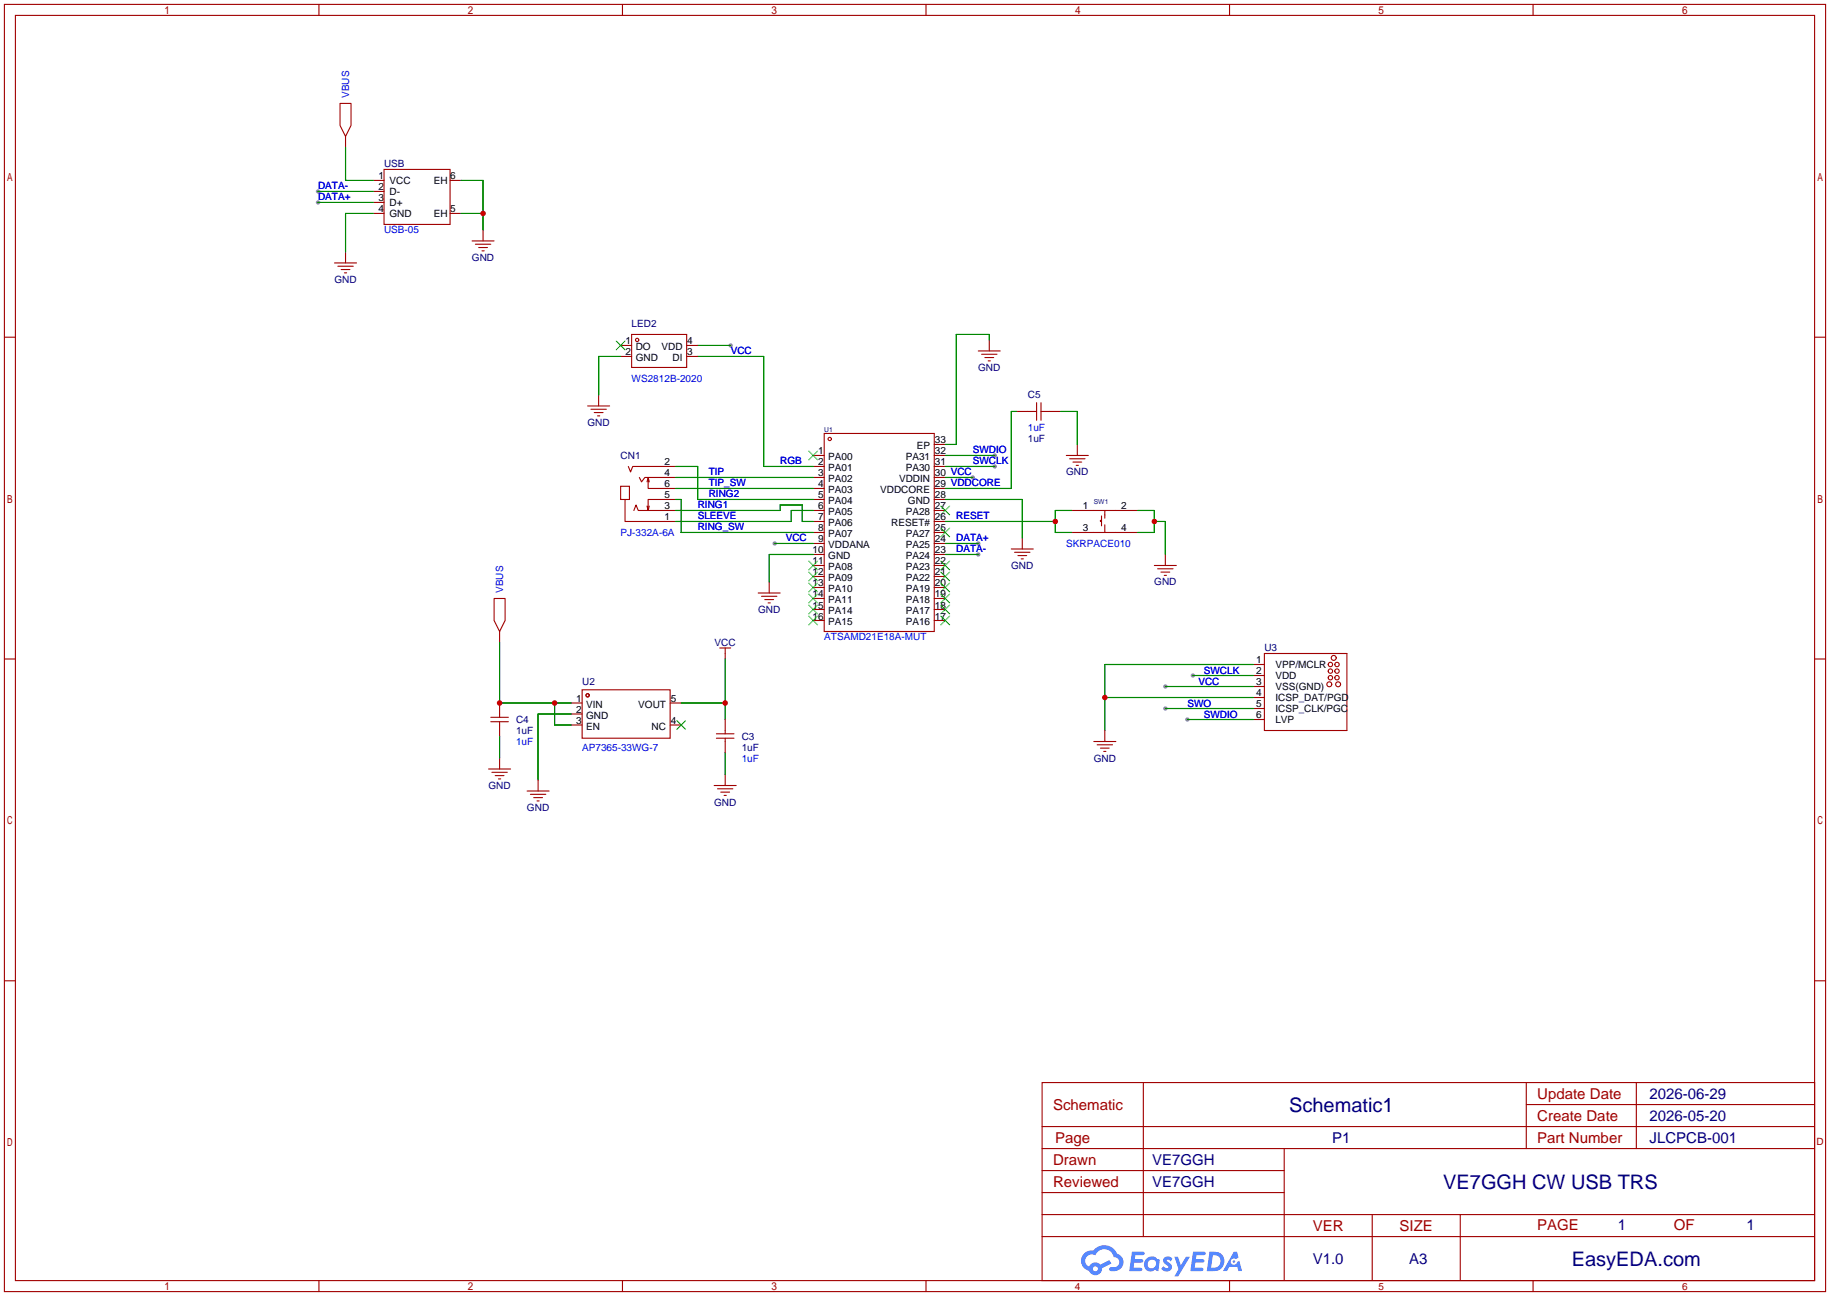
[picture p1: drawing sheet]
<svg xmlns="http://www.w3.org/2000/svg" width="422mm" height="299mm" viewBox="0 0 422 299" stroke-linecap="round" stroke-linejoin="round" font-family="sans-serif">
<g fill="#999">
<circle cx="73.4" cy="44.2" r=".51"/>
<circle cx="73.4" cy="46.7" r=".51"/>
<circle cx="225.8" cy="128" r=".51"/>
<circle cx="225.8" cy="125.5" r=".51"/>
<circle cx="224.5" cy="110.2" r=".51"/>
<circle cx="178.8" cy="125.5" r=".51"/>
<circle cx="168.7" cy="79.8" r=".51"/>
<circle cx="275.3" cy="156" r=".51"/>
<circle cx="229.6" cy="105.2" r=".51"/>
<circle cx="229.6" cy="107.7" r=".51"/>
<circle cx="269" cy="163.6" r=".51"/>
<circle cx="269" cy="158.5" r=".51"/>
<circle cx="274.1" cy="166.1" r=".51"/>
</g>
<g fill="none" stroke="#a10000" stroke-width=".25">
<path d="M1 1h420.4v297.2h-420.4zM3.6 3.6h415.2v292.1h-415.2zM73.6 1v2.6M143.7 1v2.6M213.7 1v2.6M283.8 1v2.6M353.9 1v2.6M1 77.9h2.6M418.8 77.9h2.6M1 152.1h2.6M418.8 152.1h2.6M1 226.4h2.6"/>
<path d="M418.8 226.4h2.6M240.5 249.9h178.3v45.8h-178.3zM263.9 249.9v35.6M352.3 249.9v15.3M352.3 255h66.5M377.7 249.9v15.3M240.5 270.3h55.9M240.5 265.2h178.3M240.5 275.3h55.9M240.5 260.1h178.3M296.4 265.2v30.5M73.6 295.7v2.5"/>
<path d="M143.7 295.7v2.5M213.7 295.7v2.5M240.5 285.5h178.3M240.5 280.4h178.3M283.8 295.7v2.5M316.7 280.4v15.3M337.1 280.4v15.3M353.9 295.7v2.5"/>
</g>
<g fill="#5487ff">
<path d="M268.8 290.3a1.3 1.3 0 0 1 1.8 .3l-.4 .6a.54 .54 0 0 0-.9-.2l.1 .2a1.28 1.28 0 0 1 .8 2 1.53 1.53 0 0 1-2.2-.3l.6-.6 .7 .5a.31 .31 0 0 0 .4-.3 .31 .31 0 0 0-.3-.3 1.12 1.12 0 0 1-.6-1.9z"/>
<path d="M271.1 290.2h.8l.7 1.9 1.1-1.9h1l-2.8 4.5h-.8l.9-1.7z"/>
<path d="M261.3 289h2.2a.46 .46 0 0 1 .6 .1 .46 .46 0 0 1 .1 .5l-.4 .2h-1.7l-.2 .9h1.7a.4 .4 0 0 1 .3 .4 .4 .4 0 0 1-.4 .4h-1.7l-.2 1.2h1.4a.46 .46 0 0 1 .5 .1 .46 .46 0 0 1 .1 .5l-.3 .2h-2.7z"/>
<path d="M275.4 289h2.2a.47 .47 0 0 1 .6 .1 .47 .47 0 0 1 .1 .5l-.4 .2h-1.7l-.2 .9h1.7a.4 .4 0 0 1 .3 .4 .4 .4 0 0 1-.4 .4h-1.7l-.2 1.2h1.4a.46 .46 0 0 1 .5 .1 .46 .46 0 0 1 .1 .5l-.3 .2h-2.6z"/>
<path d="M284.8 289h.7l.4 1.3-.7 .4a.75 .75 0 0 0-1.1 .3 .75 .75 0 0 0 .5 1 .75 .75 0 0 0 .9-.6l.6-.3 .6 2.4h-.9l-.2-1h-1.9l-.5 1h-.9z"/>
<path d="M279.2 289l-.7 4.5h1.5a2.27 2.27 0 0 0 2.6-2.3 2.27 2.27 0 0 0-2.7-2.2zM280 289.8a1.5 1.5 0 0 1 1.7 1.5 1.5 1.5 0 0 1-1.9 1.4h-.3z"/>
<path d="M264.6 290.6a1.6 1.6 0 0 0-.3 2.3 1.6 1.6 0 0 0 2.3 .2l.8 .4 .3-2.5-.2-.3h-.4a1.58 1.58 0 0 0-2.5-.1zM265.2 291.1a.99 .99 0 0 1 1.6 .6 .99 .99 0 0 1-1.3 1.1 .98 .98 0 0 1-.3-1.7z"/>
<path d="M250.2 289.4a2.37 2.37 0 0 0 1.2 4 1.54 1.54 0 0 0 1.7 1 1.54 1.54 0 0 0 1.3-1.6l2.1-1.1-.4-.8-2.1 1.1a1.57 1.57 0 0 0-2.6 .4 1.5 1.5 0 0 1-.7-2.1 1.5 1.5 0 0 1 2.1-.5 2.23 2.23 0 0 1 2.3-1.4 2.23 2.23 0 0 1 2 1.8 1.16 1.16 0 0 1 1.3 1.1 1.16 1.16 0 0 1-1.1 1.3h-.7a.47 .47 0 0 0-.6 .3 .47 .47 0 0 0 .4 .6 2.14 2.14 0 0 0 2.8-1.4 2.14 2.14 0 0 0-1.4-2.7 3.2 3.2 0 0 0-5.4-.7l-1.2 .1zM252.3 292.9a.58 .58 0 0 1 1.1 0 .58 .58 0 0 1-1.1 0z"/>
<circle cx="284.8" cy="291.3" r=".28"/>
</g>
<g fill="none" stroke="#a10000" stroke-width=".25">
<path d="M78.5 23.9h2.5v5.1l-1.2 2.5-1.3-2.5zM79.8 31.5v2.5M88.6 39.1h15.3v12.7h-15.3zM79.8 58.2v2.5M86.1 49.3h2.5M86.1 46.7h2.5M86.1 44.2h2.5M86.1 41.7h2.5M103.9 49.3h2.5M103.9 41.7h2.5M109 55.6h5M109.7 56.4h3.6"/>
<path d="M110.5 57.2h2M111.3 57.9h.5M111.5 53.1v2.5M77.2 60.7h5.1M78 61.5h3.5M78.7 62.2h2.1M79.5 63h.5M143.3 79.8h2.5M145.8 77.2h12.7v7.6h-12.7zM158.5 79.8h2.5M228.3 78.5v2.5M135.6 93.7h5.1"/>
<path d="M136.4 94.5h3.6M137.2 95.2h2M137.9 96h.5M138.2 91.2v2.5M143.3 82.3h2.5M158.5 82.3h2.5M225.8 81h5.1M226.6 81.8h3.5M227.3 82.6h2.1M228.1 83.3h.5M234.7 95h4.6M239.3 93v4"/>
<path d="M240.3 95h4.6M240.3 93v4M143.3 112.3h2v3h-2zM144.3 115.3v5.1h11.7M145 107.7l.5 1.3 .5-1.3h10M146.3 117.9l.5-1.3 .5 1.3h8.7M147.6 110.2l.5 1.1 .7-1.1h7.2M149.6 110.2l-.2 1.1M149.9 111.3l-.3-1.1v2.6h6.4M149.9 116.8l-.3 1.1M156 115.3h-6.4v2.6l-.2-1.1M187.7 105.2h2.5"/>
<path d="M187.7 107.7h2.5M187.7 110.2h2.5M187.7 112.8h2.5M187.7 115.3h2.5M187.7 117.9h2.5M190.2 100.1h25.4v45.7h-25.4zM215.6 102.6h2.6M215.6 105.2h2.6M215.6 107.7h2.6M215.6 110.2h2.6M215.6 112.8h2.6M215.6 115.3h2.6"/>
<path d="M215.6 117.9h2.6M246.1 105.2h5.1M246.9 105.9h3.5M247.4 117.9h15.2M247.6 106.7h2.1M248.4 107.4h.5M248.7 102.6v2.6M254.3 119.1v2.3M255 117.9v1.7M114 138.2h2.6v5.1l-1.3 2.5-1.3-2.5zM175 136.9h5.1M175.8 137.7h3.5"/>
<path d="M176.5 138.4h2.1M177.3 139.2h.5M177.5 134.4v2.5M187.7 120.4h2.5M187.7 122.9h2.5M187.7 125.5h2.5M187.7 128h2.5M187.7 130.6h2.5M187.7 133.1h2.5M187.7 135.6h2.5M187.7 138.2h2.5M215.6 120.4h2.6"/>
<path d="M215.6 122.9h2.6M215.6 125.5h2.6M215.6 128h2.6M215.6 130.6h2.6M215.6 133.1h2.6M215.6 135.6h2.6M215.6 138.2h2.6M233.4 126.7h5.1M234.2 127.5h3.5M234.9 128.3h2.1M235.7 129h.5M236 124.2v2.5"/>
<path d="M247.4 122.9h15.2M254.3 120.1h-.3v.3h.3M255 121.2v1.7M266.4 130.6h5.1M267.2 131.3h3.6M268 132.1h2M268.7 132.8h.5M269 128v2.6M115.3 145.8v2.5M134.4 159.3h20.3v11.1h-20.3zM166.1 149.6h2.6M167.4 149.6v2.5"/>
<path d="M187.7 140.7h2.5M187.7 143.3h2.5M215.6 140.7h2.6M215.6 143.3h2.6M289.3 153.4h2.5M289.3 156h2.5M289.3 158.5h2.5M291.8 150.9h19.1v17.8h-19.1zM112.8 177.5h5.1M113.3 166.6h4M113.3 165.6h4M113.5 178.3h3.6"/>
<path d="M114.3 179.1h2M115.1 179.8h.5M115.3 162.3v3.3M115.3 166.6v3.3M115.3 175v2.5M131.8 162.3h2.6M131.8 164.8h2.6M131.8 167.4h2.6M154.7 162.3h2.5M154.7 167.4h2.5M165.4 170.4h4M165.4 169.4h4"/>
<path d="M167.4 166.1v3.3M167.4 170.4v3.3M167.4 178.8v2.6M252.5 171.2h5.1M253.2 172h3.6M254 172.7h2M254.8 173.5h.5M255 168.7v2.5M289.3 161h2.5M289.3 163.6h2.5M289.3 166.1h2.5M121.7 182.6h5"/>
<path d="M122.4 183.4h3.6M123.2 184.1h2M124 184.9h.5M124.2 180.1v2.5M164.8 181.4h5.1M165.6 182.1h3.6M166.4 182.9h2M167.1 183.6h.5"/>
<circle cx="147.1" cy="78.5" r=".38"/>
<circle cx="191.5" cy="101.3" r=".38"/>
<circle cx="306.8" cy="158" r=".57"/>
<circle cx="307.1" cy="154.9" r=".51"/>
<circle cx="307.1" cy="156.5" r=".51"/>
<circle cx="307.1" cy="153.4" r=".51"/>
<circle cx="307.8" cy="151.9" r=".57"/>
<circle cx="308.6" cy="154.9" r=".51"/>
<circle cx="308.6" cy="156.5" r=".51"/>
<circle cx="308.6" cy="153.4" r=".51"/>
<circle cx="308.9" cy="158" r=".57"/>
<circle cx="135.6" cy="160.5" r=".38"/>
</g>
<g fill="none" stroke="#3c3" stroke-width=".25">
<path d="M142.2 78.7l2.1 2.1M144.3 78.7l-2.1 2.1M186.7 104.1l2 2.1M188.7 104.1l-2 2.1M217.2 116.8l2 2.1M219.2 116.8l-2 2.1M186.7 139.7l2 2M186.7 137.2l2 2M186.7 134.6l2 2.1M186.7 132.1l2 2M186.7 129.5l2 2.1M188.7 139.7l-2 2"/>
<path d="M188.7 137.2l-2 2M188.7 134.6l-2 2.1M188.7 132.1l-2 2M188.7 129.5l-2 2.1M217.2 121.9l2 2.1M217.2 129.5l2 2.1M217.2 132.1l2 2M217.2 134.6l2 2.1M217.2 137.2l2 2M217.2 139.7l2 2M219.2 121.9l-2 2.1M219.2 129.5l-2 2.1"/>
<path d="M219.2 132.1l-2 2M219.2 134.6l-2 2.1M219.2 137.2l-2 2M219.2 139.7l-2 2M186.7 142.2l2 2.1M188.7 142.2l-2 2.1M217.2 142.2l2 2.1M219.2 142.2l-2 2.1M156.2 166.4l2 2M158.2 166.4l-2 2"/>
</g>
<g fill="none" stroke="#008700" stroke-width=".25">
<path d="M79.8 34v7.7h6.3M73.4 44.2h12.7M73.4 46.7h12.7M86.1 49.3h-6.3v8.9M106.4 41.7h5.1v11.4M106.4 49.3h5.1M161 79.8h7.7M228.3 78.5v-1.3h-7.6v25.4h-2.5M143.3 82.3h-5.1v8.9M161 82.3h15.3v25.4h11.4M234.7 95h-1.3v17.8h-15.2M244.9 95h3.8v7.6"/>
<path d="M156 117.9h24.1v-1.3h5.1v3.8h2.5M156 115.3h1.2v7.6h30.5M156 112.8h31.7M156 110.2h31.7M156 107.7h5v7.6h26.7M187.7 117.9h-5.1v2.5h-26.6M218.2 110.2h6.3M218.2 107.7h11.4M218.2 115.3h17.8v8.9M218.2 105.2h11.4M247.4 117.9h-3.8v5h3.8M262.6 117.9h3.8v5h-3.8"/>
<path d="M178.8 125.5h8.9M187.7 128h-10.2v6.4M218.2 120.4h25.4M218.2 128h7.6M218.2 125.5h7.6M266.4 120.4h2.6v7.6M115.3 148.3v14h16.5M167.4 152.1v14M269 158.5h20.3M275.3 156h14M289.3 153.4h-34.3v15.3M115.3 169.9v5.1"/>
<path d="M128 162.3v5.1h3.8M131.8 164.8h-7.6v15.3M157.2 162.3h10.2M167.4 173.7v5.1M255 161h34.3M269 163.6h20.3M274.1 166.1h15.2"/>
</g>
<g fill="#c00">
<circle cx="128" cy="162.3" r=".63"/>
<circle cx="115.3" cy="162.3" r=".63"/>
<circle cx="167.4" cy="162.3" r=".63"/>
<circle cx="243.6" cy="120.4" r=".63"/>
<circle cx="266.4" cy="120.4" r=".63"/>
<circle cx="111.5" cy="49.3" r=".63"/>
<circle cx="255" cy="161" r=".63"/>
</g>
<g font-size="4.6" fill="#000080">
<text x="297.6" y="256.6">Schematic1</text>
<text x="333.1" y="274.4">VE7GGH CW USB TRS</text>
<text x="362.8" y="292.2">EasyEDA.com</text>
</g>
<g font-size="3.5" fill="#a00000">
<text x="243.1" y="256.2">Schematic</text>
<text x="354.8" y="253.7">Update Date</text>
<text x="243.6" y="263.8">Page</text>
<text x="354.8" y="258.8">Create Date</text>
<text x="354.8" y="263.8">Part Number</text>
<text x="243.1" y="268.9">Drawn</text>
<text x="243.1" y="274">Reviewed</text>
<text x="303" y="284.2">VER</text>
<text x="323" y="284.2">SIZE</text>
<text x="354.8" y="283.9">PAGE</text>
<text x="386.3" y="283.9">OF</text>
</g>
<g font-size="3.5" fill="#000080">
<text x="380.7" y="253.7">2026-06-29</text>
<text x="307.5" y="263.8">P1</text>
<text x="380.7" y="263.8">JLCPCB-001</text>
<text x="380.7" y="258.8">2026-05-20</text>
<text x="265.9" y="268.9">VE7GGH</text>
<text x="265.9" y="274">VE7GGH</text>
<text x="373.4" y="283.9">1</text>
<text x="403.2" y="283.9">1</text>
<text x="303" y="291.8">V1.0</text>
<text x="325.3" y="291.8">A3</text>
</g>
<g font-size="2.3" fill="#00f">
<text x="80.6" y="22.6" transform="rotate(-90 80.6 22.6)">VBUS</text>
<text x="73.4" y="43.7">DATA-</text>
<text x="73.4" y="46.3">DATA+</text>
<text x="88.6" y="53.9">USB-05</text>
<text x="168.7" y="81.8">VCC</text>
<text x="145.8" y="88.2">WS2812B-2020</text>
<text x="237.2" y="99.6">1uF</text>
<text x="180.1" y="107.2">RGB</text>
<text x="224.5" y="104.7">SWDIO</text>
<text x="224.5" y="107.2">SWCLK</text>
<text x="163.6" y="109.8">TIP</text>
<text x="163.6" y="112.3">TIP_SW</text>
<text x="161" y="119.9">SLEEVE</text>
<text x="161" y="117.4">RING1</text>
<text x="163.6" y="114.9">RING2</text>
<text x="220.7" y="119.9">RESET</text>
<text x="143.3" y="123.7">PJ-332A-6A</text>
<text x="161" y="122.5">RING_SW</text>
<text x="181.4" y="125">VCC</text>
<text x="220.7" y="125">DATA+</text>
<text x="220.7" y="127.6">DATA-</text>
<text x="246.1" y="126.3">SKRPACE010</text>
<text x="116.1" y="136.9" transform="rotate(-90 116.1 136.9)">VBUS</text>
<text x="190.2" y="147.9">ATSAMD21E18A-MUT</text>
<text x="277.9" y="155.5">SWCLK</text>
<text x="276.6" y="158">VCC</text>
<text x="274.1" y="163.1">SWO</text>
<text x="277.9" y="165.7">SWDIO</text>
<text x="119.1" y="172">1uF</text>
<text x="134.4" y="173.3">AP7365-33WG-7</text>
<text x="171.2" y="175.8">1uF</text>
</g>
<g font-size="2.3">
<text x="87.4" y="41.4">1</text>
<text x="103.9" y="41.4">6</text>
<text x="87.4" y="46.5">3</text>
<text x="87.4" y="44">2</text>
<text x="89.9" y="47.5">D+</text>
<text x="89.9" y="45">D-</text>
<text x="89.9" y="42.4">VCC</text>
<text x="100.2" y="42.4">EH</text>
<text x="87.4" y="49">4</text>
<text x="89.9" y="50.1">GND</text>
<text x="100.2" y="50.1">EH</text>
<text x="103.9" y="49">5</text>
<text x="144.4" y="79.5">1</text>
<text x="144.4" y="82.1">2</text>
<text x="146.7" y="80.8">DO</text>
<text x="146.7" y="83.3">GND</text>
<text x="152.7" y="80.8">VDD</text>
<text x="155.2" y="83.3">DI</text>
<text x="158.6" y="82.1">3</text>
<text x="158.6" y="79.5">4</text>
<text x="153.4" y="107.5">2</text>
<text x="188.8" y="107.5">2</text>
<text x="188.8" y="104.9">1</text>
<text x="191.2" y="106.2">PA00</text>
<text x="209.1" y="106.2">PA31</text>
<text x="211.6" y="103.7">EP</text>
<text x="215.8" y="102.4">33</text>
<text x="215.8" y="104.9">32</text>
<text x="215.8" y="107.5">31</text>
<text x="153.4" y="110">4</text>
<text x="153.4" y="112.5">6</text>
<text x="188.8" y="112.5">4</text>
<text x="188.8" y="110">3</text>
<text x="191.2" y="113.8">PA03</text>
<text x="191.2" y="111.3">PA02</text>
<text x="191.2" y="108.7">PA01</text>
<text x="203.2" y="113.8">VDDCORE</text>
<text x="207.5" y="111.3">VDDIN</text>
<text x="209.1" y="108.7">PA30</text>
<text x="215.8" y="110">30 VCC</text>
<text x="215.8" y="112.5">29 VDDCORE</text>
<text x="153.4" y="117.6">3</text>
<text x="153.4" y="115.1">5</text>
<text x="188.8" y="117.6">6</text>
<text x="188.8" y="115.1">5</text>
<text x="191.2" y="118.9">PA05</text>
<text x="191.2" y="116.4">PA04</text>
<text x="209.1" y="118.9">PA28</text>
<text x="209.6" y="116.4">GND</text>
<text x="215.8" y="115.1">28</text>
<text x="215.8" y="117.6">27</text>
<text x="249.9" y="117.6">1</text>
<text x="258.8" y="117.6">2</text>
<text x="153.4" y="120.2">1</text>
<text x="188.8" y="125.2">9</text>
<text x="188.8" y="122.7">8</text>
<text x="188.8" y="120.2">7</text>
<text x="191.2" y="124">PA07</text>
<text x="191.2" y="121.4">PA06</text>
<text x="205.7" y="121.4">RESET#</text>
<text x="209.1" y="124">PA27</text>
<text x="215.8" y="120.2">26</text>
<text x="215.8" y="122.7">25</text>
<text x="215.8" y="125.2">24</text>
<text x="249.9" y="122.7">3</text>
<text x="258.8" y="122.7">4</text>
<text x="187.6" y="130.3">11</text>
<text x="187.6" y="127.8">10</text>
<text x="191.2" y="131.6">PA08</text>
<text x="191.2" y="129.1">GND</text>
<text x="191.2" y="126.5">VDDANA</text>
<text x="209.1" y="126.5">PA25</text>
<text x="209.1" y="129.1">PA24</text>
<text x="209.1" y="131.6">PA23</text>
<text x="215.8" y="127.8">23</text>
<text x="215.8" y="130.3">22</text>
<text x="187.6" y="137.9">14</text>
<text x="187.6" y="135.4">13</text>
<text x="187.6" y="132.9">12</text>
<text x="191.2" y="136.7">PA10</text>
<text x="191.2" y="134.1">PA09</text>
<text x="209.1" y="134.1">PA22</text>
<text x="209.1" y="136.7">PA19</text>
<text x="215.8" y="132.9">21</text>
<text x="215.8" y="135.4">20</text>
<text x="215.8" y="137.9">19</text>
<text x="187.6" y="143">16</text>
<text x="187.6" y="140.5">15</text>
<text x="191.2" y="141.8">PA14</text>
<text x="191.2" y="139.2">PA11</text>
<text x="209.1" y="139.2">PA18</text>
<text x="209.1" y="141.8">PA17</text>
<text x="215.8" y="140.5">18</text>
<text x="215.8" y="143">17</text>
<text x="191.2" y="144.3">PA15</text>
<text x="209.1" y="144.3">PA16</text>
<text x="289.9" y="153">1</text>
<text x="289.9" y="155.5">2</text>
<text x="294.4" y="154.2">VPP/MCLR</text>
<text x="289.9" y="158">3</text>
<text x="289.9" y="160.6">4</text>
<text x="294.4" y="156.8">VDD</text>
<text x="294.4" y="159.3">VSS(GND)</text>
<text x="294.4" y="161.8">ICSP_DAT/PGD</text>
<text x="133" y="162.1">1</text>
<text x="133" y="164.6">2</text>
<text x="133" y="167.2">3</text>
<text x="135.3" y="163.3">VIN</text>
<text x="135.3" y="165.9">GND</text>
<text x="147.3" y="163.3">VOUT</text>
<text x="154.8" y="167.2">4</text>
<text x="154.8" y="162.1">5</text>
<text x="289.9" y="163.1">5</text>
<text x="289.9" y="165.7">6</text>
<text x="294.4" y="164.4">ICSP_CLK/PGC</text>
<text x="294.4" y="166.9">LVP</text>
<text x="135.3" y="168.4">EN</text>
<text x="150.4" y="168.4">NC</text>
</g>
<g font-size="2.3" fill="#000080">
<text x="88.6" y="38.7">USB</text>
<text x="77.2" y="65.3">GND</text>
<text x="108.9" y="60.2">GND</text>
<text x="145.8" y="75.5">LED2</text>
<text x="225.8" y="85.6">GND</text>
<text x="237.2" y="92">C5</text>
<text x="135.6" y="98.3">GND</text>
<text x="143.3" y="106">CN1</text>
<text x="237.2" y="102.2">1uF</text>
<text x="246.1" y="109.8">GND</text>
<text x="233.4" y="131.4">GND</text>
<text x="266.4" y="135.2">GND</text>
<text x="175" y="141.5">GND</text>
<text x="164.9" y="149.1">VCC</text>
<text x="291.8" y="150.4">U3</text>
<text x="134.4" y="158">U2</text>
<text x="119.1" y="166.9">C4</text>
<text x="119.1" y="169.5">1uF</text>
<text x="171.2" y="170.7">C3</text>
<text x="171.2" y="173.3">1uF</text>
<text x="252.5" y="175.8">GND</text>
<text x="112.8" y="182.2">GND</text>
<text x="164.8" y="186">GND</text>
<text x="121.6" y="187.2">GND</text>
</g>
<g font-size="2.3" fill="#a00000">
<text x="419.3" y="264.4">D</text>
<text x="248.1" y="297.7">4</text>
<text x="318.2" y="297.7">5</text>
<text x="388.3" y="297.7">6</text>
</g>
<g font-size="1.6" fill="#000080">
<text x="190.2" y="99.8">U1</text>
<text x="252.5" y="116.3">SW1</text>
</g>
</svg>
